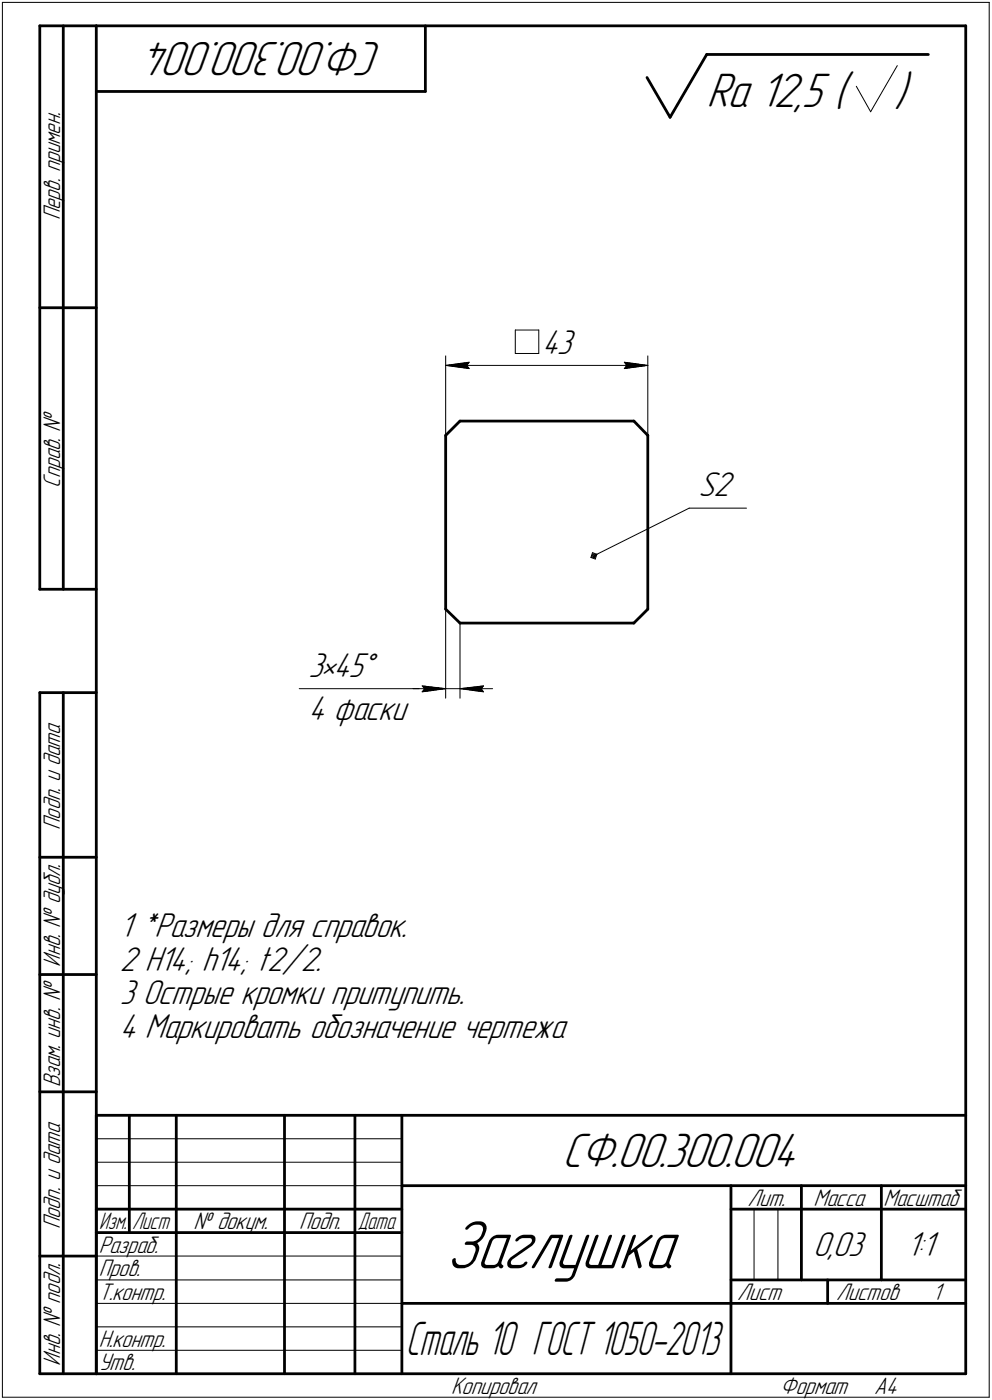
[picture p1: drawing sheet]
<svg xmlns="http://www.w3.org/2000/svg" width="211mm" height="298mm" viewBox="0 0 211 298" stroke-linecap="round" stroke-linejoin="round" font-family="sans-serif">
<g fill="none" stroke="#000" stroke-width=".59">
<path d="M8.5 5.5v120zM8.5 5.5h12zM13.5 5.5v120zM20.5 5.5v287zM20.5 5.5h185zM20.5 19.5h70zM90.5 5.5v14zM137.7 16.5l4.9 8.5zM150.4 11.6l-7.8 13.4zM150.4 11.6h47.1zM205.5 5.5v287zM8.5 65.5h12z"/>
<path d="M94.8 92.7v37zM97.9 89.7h37zM97.9 89.7l-3.1 3zM134.9 89.7l2.9 3zM137.8 92.7v37zM8.5 125.5h12zM94.8 129.7l3.1 3zM97.9 132.7h37zM134.9 132.7l2.9-3zM8.5 147.5v145zM8.5 147.5h12zM13.5 147.5v145z"/>
<path d="M8.5 182.5h12zM8.5 207.5h12zM8.5 232.5h12zM20.5 237.5h185zM20.5 237.5v55zM27.5 237.5v25zM37.5 237.5v55zM60.5 237.5v55zM75.5 237.5v55zM85.5 237.5v55zM20.5 257.5h65zM85.5 252.5h120z"/>
<path d="M155.5 252.5v40zM155.5 257.5h15zM170.5 252.5v20zM170.5 257.5h35zM187.5 252.5v20zM8.5 267.5h12zM20.5 262.5h65zM85.5 277.5h70zM155.5 277.5h50zM155.5 272.5h50zM176.1 272.5v5zM8.5 292.5h12z"/>
<path d="M20.5 292.5h185z"/>
</g>
<g fill="none" stroke="#000" stroke-width=".21">
<path d="M.5 .5v297zM.5 .5h210zM182.2 18.4l3.1 5.4zM190.9 14l-5.6 9.8zM210.5 .5v297zM94.8 75.8v16.9zM94.8 77.8l5-.7zM94.8 77.8l5 .7zM94.8 77.8h43zM99.3 77.8l.5 .7zM99.8 77.1l-.5 .7zM109.6 70.3v5z"/>
<path d="M109.6 70.3h5zM109.6 75.3h5zM114.6 70.3v5zM132.8 78.5l5-.7zM132.8 77.1l.5 .7zM132.8 77.1l5 .7zM133.3 77.8l-.5 .7zM137.8 75.8v16.9zM125.7 118.7l1 .3zM125.9 118.6l.7 .2zM126.1 117.7l.9 .3zM126.1 117.7l-.4 1z"/>
<path d="M126.2 118.4l.3 .2zM126.2 117.9l.6 .2zM126.2 117.9l-.3 .7zM126.2 118.1l.4 .2zM126.2 118.1v.3zM126.3 118.4l20.3-10.2zM126.6 118.3l-.1 .3zM126.6 118.3l.2-.2zM126.8 118.1l-.2 .7zM126.8 118.1l.2-.1zM127 118l-.3 1zM146.6 108.2h12.2z"/>
<path d="M94.8 129.7v19zM97.9 132.7v16zM63.7 146.6h26.1zM87.9 146.6h6.9zM89.8 146.6h5zM89.8 146l5 .6zM89.8 146l.5 .6zM89.8 147.3l5-.7zM90.3 146.6l-.5 .7zM94.8 146.6h3.1zM97.9 146.6l5 .7zM97.9 146.6l5-.6z"/>
<path d="M97.9 146.6h6.9zM102.4 146.6l.5 .7zM102.9 146l-.5 .6zM20.5 247.5h65zM20.5 252.5h65zM20.5 242.5h65zM160.4 257.5v15zM165.5 257.5v15zM20.5 267.5h65zM20.5 272.5h65zM20.5 277.5h65zM.5 297.5h210z"/>
<path d="M20.5 282.5h65zM20.5 287.5h65z"/>
</g>
<g fill="#fff" stroke="#fff" stroke-width=".21">
<path d="M148.6 100.1h8.2zM148.6 100.2h8.2zM148.6 100.2h8.2zM148.6 100.3h8.2zM148.6 100.4h8.2zM148.6 100.5h8.2zM148.6 100.6h8.2zM148.6 100.7h8.2zM148.6 100.8h8.2zM148.6 100.8h8.2zM148.6 100.9h8.2zM148.6 101h8.2zM148.6 101.1h8.2zM148.6 101.2h8.2zM148.6 101.3h8.2zM148.6 101.3h8.2zM148.6 101.4h8.2zM148.6 101.5h8.2zM148.6 101.6h8.2zM148.6 101.7h8.2zM148.6 101.8h8.2zM148.6 101.9h8.2zM148.6 101.9h8.2zM148.6 102h8.2zM148.6 102.1h8.2zM148.6 102.2h8.2zM148.6 102.3h8.2zM148.6 102.4h8.2zM148.6 102.4h8.2zM148.6 102.5h8.2zM148.6 102.6h8.2zM148.6 102.7h8.2zM148.6 102.8h8.2zM148.6 102.9h8.2zM148.6 103h8.2zM148.6 103h8.2zM148.6 103.1h8.2zM148.6 103.2h8.2zM148.6 103.3h8.2zM148.6 103.4h8.2zM148.6 103.5h8.2zM148.6 103.5h8.2zM148.6 103.6h8.2zM148.6 103.7h8.2zM148.6 103.8h8.2zM148.6 103.9h8.2zM148.6 104h8.2zM148.6 104.1h8.2zM148.6 104.1h8.2zM148.6 104.2h8.2zM148.6 104.3h8.2zM148.6 104.4h8.2zM148.6 104.5h8.2zM148.6 104.6h8.2zM148.6 104.6h8.2zM148.6 104.7h8.2zM148.6 104.8h8.2zM148.6 104.9h8.2zM148.6 105h8.2zM148.6 105.1h8.2zM148.6 105.2h8.2zM148.6 105.2h8.2zM148.6 105.3h8.2zM148.6 105.4h8.2zM148.6 105.5h8.2zM148.6 105.6h8.2zM148.6 105.7h8.2zM148.6 105.7h8.2zM148.6 105.8h8.2zM148.6 105.9h8.2zM148.6 106h8.2zM148.6 106.1h8.2zM148.6 106.2h8.2zM148.6 106.3h8.2zM148.6 106.3h8.2zM148.6 106.4h8.2zM148.6 106.5h8.2zM148.6 106.6h8.2zM148.6 106.7h8.2zM148.6 106.8h8.2zM148.6 106.8h8.2zM148.6 106.9h8.2zM148.6 107h8.2zM148.6 107.1h8.2zM148.6 107.2h8.2z"/>
<path d="M109.6 69.7h13.5zM109.6 69.8h13.5zM109.6 69.8h13.5zM109.6 69.9h13.5zM109.6 70h13.5zM109.6 70.1h13.5zM109.6 70.2h13.5zM109.6 70.3h13.5zM109.6 70.4h13.5zM109.6 70.4h13.5zM109.6 70.5h13.5zM109.6 70.6h13.5zM109.6 70.7h13.5zM109.6 70.8h13.5zM109.6 70.9h13.5zM109.6 71h13.5zM109.6 71h13.5zM109.6 71.1h13.5zM109.6 71.2h13.5zM109.6 71.3h13.5zM109.6 71.4h13.5zM109.6 71.5h13.5zM109.6 71.5h13.5zM109.6 71.6h13.5zM109.6 71.7h13.5zM109.6 71.8h13.5zM109.6 71.9h13.5zM109.6 72h13.5zM109.6 72.1h13.5zM109.6 72.1h13.5zM109.6 72.2h13.5zM109.6 72.3h13.5zM109.6 72.4h13.5zM109.6 72.5h13.5zM109.6 72.6h13.5zM109.6 72.6h13.5zM109.6 72.7h13.5zM109.6 72.8h13.5zM109.6 72.9h13.5zM109.6 73h13.5zM109.6 73.1h13.5zM109.6 73.2h13.5zM109.6 73.2h13.5zM109.6 73.3h13.5zM109.6 73.4h13.5zM109.6 73.5h13.5zM109.6 73.6h13.5zM109.6 73.7h13.5zM109.6 73.7h13.5zM109.6 73.8h13.5zM109.6 73.9h13.5zM109.6 74h13.5zM109.6 74.1h13.5zM109.6 74.2h13.5zM109.6 74.3h13.5zM109.6 74.3h13.5zM109.6 74.4h13.5zM109.6 74.5h13.5zM109.6 74.6h13.5zM109.6 74.7h13.5zM109.6 74.8h13.5zM109.6 74.8h13.5zM109.6 74.9h13.5zM109.6 75h13.5zM109.6 75.1h13.5zM109.6 75.2h13.5zM109.6 75.3h13.5zM109.6 75.4h13.5zM109.6 75.4h13.5zM109.6 75.5h13.5zM109.6 75.6h13.5zM109.6 75.7h13.5zM109.6 75.8h13.5zM109.6 75.9h13.5zM109.6 75.9h13.5zM109.6 76h13.5zM109.6 76.1h13.5zM109.6 76.2h13.5zM109.6 76.3h13.5zM109.6 76.4h13.5zM109.6 76.5h13.5zM109.6 76.5h13.5zM109.6 76.6h13.5zM109.6 76.7h13.5z"/>
<path d="M99.7 76.7h.6zM98.9 76.8h1.4zM98.1 76.9h2.2zM97.4 77h2.9zM96.6 77h3.7zM96.4 77.1h3.9zM96.3 77.2h4zM96 77.3h4.3zM95.8 77.4h4.5zM95.7 77.5h4.6zM95.4 77.6h4.9zM95.2 77.6h5.1zM95.1 77.7h5.2zM94.8 77.8h5.5zM95.1 77.9h5.2zM95.2 78h5.1zM95.4 78.1h4.9zM95.7 78.1h4.6zM95.8 78.2h4.5zM96 78.3h4.3zM96.3 78.4h4zM96.4 78.5h3.9zM96.6 78.6h3.7zM97.3 78.7h3zM97.9 78.7h2.4zM98.5 78.8h1.8zM99.1 78.9h1.2zM99.7 79h.6z"/>
<path d="M132.3 76.7h.8zM132.3 76.8h1.6zM132.3 76.9h2.3zM132.3 77h3.1zM132.3 77h3.8zM132.3 77.1h4zM132.3 77.2h4.2zM132.3 77.3h4.4zM132.3 77.4h4.6zM132.3 77.5h4.8zM132.3 77.6h4.9zM132.3 77.6h5.2zM132.3 77.7h5.4zM132.3 77.8h5.5zM132.3 77.9h5.4zM132.3 78h5.2zM132.3 78.1h4.9zM132.3 78.1h4.8zM132.3 78.2h4.6zM132.3 78.3h4.4zM132.3 78.4h4.2zM132.3 78.5h4zM132.3 78.6h3.8zM132.3 78.7h3.2zM132.3 78.7h2.6zM132.3 78.8h1.9zM132.3 78.9h1.3zM132.3 79h.7z"/>
<path d="M65.6 138.4h15.3zM65.6 138.5h15.3zM65.6 138.6h15.3zM65.6 138.7h15.3zM65.6 138.8h15.3zM65.6 138.9h15.3zM65.6 138.9h15.3zM65.6 139h15.3zM65.6 139.1h15.3zM65.6 139.2h15.3zM65.6 139.3h15.3zM65.6 139.4h15.3zM65.6 139.4h15.3zM65.6 139.5h15.3zM65.6 139.6h15.3zM65.6 139.7h15.3zM65.6 139.8h15.3zM65.6 139.9h15.3zM65.6 140h15.3zM65.6 140h15.3zM65.6 140.1h15.3zM65.6 140.2h15.3zM65.6 140.3h15.3zM65.6 140.4h15.3zM65.6 140.5h15.3zM65.6 140.5h15.3zM65.6 140.6h15.3zM65.6 140.7h15.3zM65.6 140.8h15.3zM65.6 140.9h15.3zM65.6 141h15.3zM65.6 141.1h15.3zM65.6 141.1h15.3zM65.6 141.2h15.3zM65.6 141.3h15.3zM65.6 141.4h15.3zM65.6 141.5h15.3zM65.6 141.6h15.3zM65.6 141.6h15.3zM65.6 141.7h15.3zM65.6 141.8h15.3zM65.6 141.9h15.3zM65.6 142h15.3zM65.6 142.1h15.3zM65.6 142.2h15.3zM65.6 142.2h15.3zM65.6 142.3h15.3zM65.6 142.4h15.3zM65.6 142.5h15.3zM65.6 142.6h15.3zM65.6 142.7h15.3zM65.6 142.7h15.3zM65.6 142.8h15.3zM65.6 142.9h15.3zM65.6 143h15.3zM65.6 143.1h15.3zM65.6 143.2h15.3zM65.6 143.3h15.3zM65.6 143.3h15.3zM65.6 143.4h15.3zM65.6 143.5h15.3zM65.6 143.6h15.3zM65.6 143.7h15.3zM65.6 143.8h15.3zM65.6 143.8h15.3zM65.6 143.9h15.3zM65.6 144h15.3zM65.6 144.1h15.3zM65.6 144.2h15.3zM65.6 144.3h15.3zM65.6 144.4h15.3zM65.6 144.4h15.3zM65.6 144.5h15.3zM65.6 144.6h15.3zM65.6 144.7h15.3zM65.6 144.8h15.3zM65.6 144.9h15.3zM65.6 144.9h15.3zM65.6 145h15.3zM65.6 145.1h15.3zM65.6 145.2h15.3zM65.6 145.3h15.3zM65.6 145.4h15.3zM65.6 145.5h15.3zM65.6 145.5h15.3zM65.6 145.6h15.3z"/>
<path d="M65.6 147.7h22.3zM65.6 147.7h22.3zM65.6 147.8h22.3zM65.6 147.9h22.3zM65.6 148h22.3zM65.6 148.1h22.3zM65.6 148.2h22.3zM65.6 148.3h22.3zM65.6 148.3h22.3zM65.6 148.4h22.3zM65.6 148.5h22.3zM65.6 148.6h22.3zM65.6 148.7h22.3zM65.6 148.8h22.3zM65.6 148.8h22.3zM65.6 148.9h22.3zM65.6 149h22.3zM65.6 149.1h22.3zM65.6 149.2h22.3zM65.6 149.3h22.3zM65.6 149.4h22.3zM65.6 149.4h22.3zM65.6 149.5h22.3zM65.6 149.6h22.3zM65.6 149.7h22.3zM65.6 149.8h22.3zM65.6 149.9h22.3zM65.6 149.9h22.3zM65.6 150h22.3zM65.6 150.1h22.3zM65.6 150.2h22.3zM65.6 150.3h22.3zM65.6 150.4h22.3zM65.6 150.5h22.3zM65.6 150.5h22.3zM65.6 150.6h22.3zM65.6 150.7h22.3zM65.6 150.8h22.3zM65.6 150.9h22.3zM65.6 151h22.3zM65.6 151h22.3zM65.6 151.1h22.3zM65.6 151.2h22.3zM65.6 151.3h22.3zM65.6 151.4h22.3zM65.6 151.5h22.3zM65.6 151.6h22.3zM65.6 151.6h22.3zM65.6 151.7h22.3zM65.6 151.8h22.3zM65.6 151.9h22.3zM65.6 152h22.3zM65.6 152.1h22.3zM65.6 152.1h22.3zM65.6 152.2h22.3zM65.6 152.3h22.3zM65.6 152.4h22.3zM65.6 152.5h22.3zM65.6 152.6h22.3zM65.6 152.7h22.3zM65.6 152.7h22.3zM65.6 152.8h22.3zM65.6 152.9h22.3zM65.6 153h22.3zM65.6 153.1h22.3zM65.6 153.2h22.3zM65.6 153.2h22.3zM65.6 153.3h22.3zM65.6 153.4h22.3zM65.6 153.5h22.3zM65.6 153.6h22.3zM65.6 153.7h22.3zM65.6 153.8h22.3zM65.6 153.8h22.3zM65.6 153.9h22.3zM65.6 154h22.3zM65.6 154.1h22.3zM65.6 154.2h22.3zM65.6 154.3h22.3zM65.6 154.3h22.3zM65.6 154.4h22.3zM65.6 154.5h22.3zM65.6 154.6h22.3zM65.6 154.7h22.3z"/>
<path d="M102.8 145.5h.6zM102.2 145.6h1.2zM101.5 145.7h1.9zM100.9 145.8h2.5zM100.3 145.9h3.1zM99.7 146h3.7zM99.5 146h3.9zM99.2 146.1h4.2zM99.1 146.2h4.3zM98.8 146.3h4.6zM98.6 146.4h4.8zM98.4 146.5h5zM98.1 146.6h5.3zM97.9 146.6h5.5zM98.1 146.7h5.3zM98.3 146.8h5.1zM98.5 146.9h4.9zM98.7 147h4.7zM98.9 147.1h4.5zM99.1 147.2h4.3zM99.3 147.2h4.1zM99.5 147.3h3.9zM99.7 147.4h3.7zM100.3 147.5h3.1zM100.9 147.6h2.5zM101.5 147.7h1.9zM102.2 147.7h1.2zM102.8 147.8h.6z"/>
<path d="M89.3 145.5h.7zM89.3 145.6h1.3zM89.3 145.7h1.9zM89.3 145.8h2.6zM89.3 145.9h3.2zM89.3 146h3.7zM89.3 146h4zM89.3 146.1h4.3zM89.3 146.2h4.4zM89.3 146.3h4.7zM89.3 146.4h4.9zM89.3 146.5h5.1zM89.3 146.6h5.4zM89.3 146.6h5.5zM89.3 146.7h5.4zM89.3 146.8h5.2zM89.3 146.9h4.9zM89.3 147h4.8zM89.3 147.1h4.6zM89.3 147.2h4.3zM89.3 147.2h4.2zM89.3 147.3h4zM89.3 147.4h3.7zM89.3 147.5h3.2zM89.3 147.6h2.6zM89.3 147.7h1.9zM89.3 147.7h1.3zM89.3 147.8h.7z"/>
</g>
<g fill="#000" stroke="#000" stroke-width=".21">
<path d="M94.8 77.8h4.5zM95.5 77.9h3.9zM96.1 78h3.4zM96.8 78.1h2.8zM97.4 78.1h2.2zM98 78.2h1.7zM98.6 78.3h1.1zM99.2 78.4h.6z"/>
<path d="M99.2 77.2h.6zM98.6 77.3h1.1zM98 77.4h1.7zM97.4 77.5h2.2zM96.8 77.6h2.8zM96.1 77.6h3.4zM95.5 77.7h3.9z"/>
<path d="M132.9 77.2h.6zM133 77.3h1.1zM133.1 77.4h1.7zM133.1 77.5h2.3zM133.2 77.6h2.8zM133.3 77.6h3.4zM133.3 77.7h3.9z"/>
<path d="M133.3 77.8h4.5zM133.3 77.9h3.9zM133.3 78h3.4zM133.2 78.1h2.8zM133.1 78.1h2.3zM133.1 78.2h1.7zM133 78.3h1.1zM132.9 78.4h.6z"/>
<path d="M89.9 146.1h.7zM90 146.2h1.3zM90.1 146.3h1.9zM90.2 146.4h2.5zM90.3 146.5h3.2zM90.3 146.6h3.8z"/>
<path d="M90.3 146.6h4.5zM90.3 146.7h3.9zM90.3 146.8h3.3zM90.2 146.9h2.8zM90.1 147h2.3zM90.1 147.1h1.7zM90 147.2h1.1zM89.9 147.2h.6z"/>
<path d="M97.9 146.6h4.5zM98.6 146.7h3.8zM99.1 146.8h3.4zM99.8 146.9h2.8zM100.4 147h2.2zM101 147.1h1.7zM101.7 147.2h1.1zM102.3 147.2h.6z"/>
<path d="M102.2 146.1h.7zM101.5 146.2h1.3zM100.8 146.3h1.9zM100.1 146.4h2.5zM99.3 146.5h3.2zM98.6 146.6h3.8z"/>
</g>
<text font-size="15.6" x="94.9" y="270.1">Заглушка</text>
<g font-size="10.9">
<text x="81.4" y="9" transform="rotate(-180 81.4 9)">СФ.00.300.004</text>
<text x="150.3" y="22.8">Ra 12,5 (</text>
<text x="190.3" y="22.8">)</text>
<text x="119.6" y="248.5">СФ.00.300.004</text>
</g>
<text font-size="10.6" x="86.4" y="288.5">Сталь 10 ГОСТ 1050-2013</text>
<g font-size="7.8">
<text x="115.3" y="75.3">43</text>
<text x="148.6" y="105.7">S2</text>
<text x="65.7" y="144.1">3•45Å</text>
<text x="65.7" y="153.3">4 фаски</text>
<text x="25.5" y="199.6">1 *Размеры для справок.</text>
<text x="25.5" y="206.7">2 H14; h14; t2/2.</text>
<text x="25.5" y="213.8">3 Острые кромки притупить.</text>
<text x="25.5" y="221">4 Маркировать обозначение чертежа</text>
<text x="173" y="267.5">0,03</text>
<text x="192.9" y="267.5">1:1</text>
</g>
<g font-size="5.4">
<text x="12.8" y="46.9" transform="rotate(-90 12.8 46.9)">Перв. примен.</text>
<text x="12.8" y="103.8" transform="rotate(-90 12.8 103.8)">Справ. №</text>
<text x="12.8" y="176.7" transform="rotate(-90 12.8 176.7)">Подп. и дата</text>
<text x="12.8" y="205.8" transform="rotate(-90 12.8 205.8)">Инв. № дубл.</text>
<text x="12.8" y="231.6" transform="rotate(-90 12.8 231.6)">Взам. инв. №</text>
<text x="159.1" y="256.8">Лит.</text>
<text x="173.1" y="256.8">Масса</text>
<text x="188" y="256.8">Масштаб</text>
<text x="12.8" y="261.7" transform="rotate(-90 12.8 261.7)">Подп. и дата</text>
<text x="41.2" y="261.8">№ докум.</text>
<text x="63.6" y="261.8">Подп.</text>
<text x="21" y="266.8">Разраб.</text>
<text x="21" y="271.8">Пров.</text>
<text x="21" y="276.8">Т.контр.</text>
<text x="156.9" y="276.8">Лист</text>
<text x="177.9" y="276.8">Листов</text>
<text x="198.4" y="276.8">1</text>
<text x="21" y="286.8">Н.контр.</text>
<text x="12.8" y="290.8" transform="rotate(-90 12.8 290.8)">Инв. № подл.</text>
<text x="21" y="291.8">Утв.</text>
<text x="96" y="296.8">Копировал</text>
<text x="166" y="296.8">Формат</text>
<text x="186" y="296.8">A4</text>
</g>
<g font-size="5.3">
<text x="21.1" y="261.8">Изм.</text>
<text x="28.1" y="261.8">Лист</text>
<text x="76.1" y="261.8">Дата</text>
</g>
</svg>
